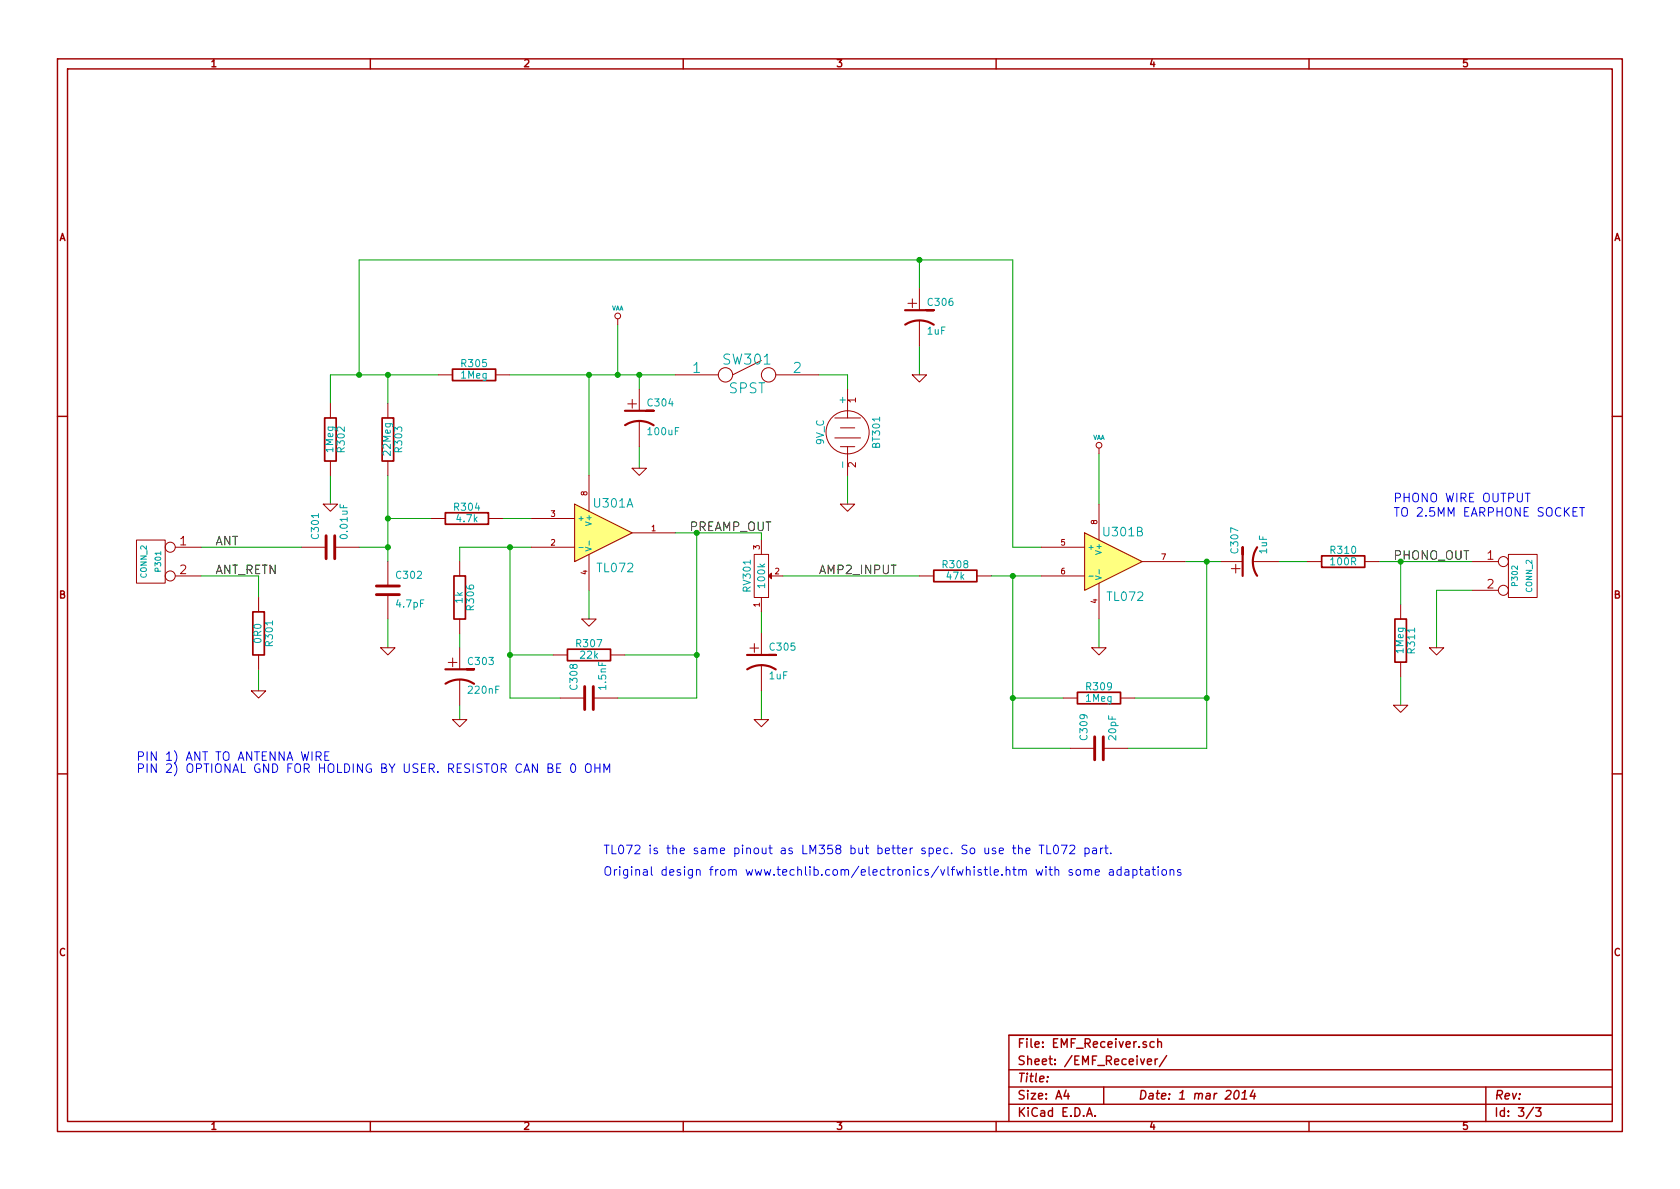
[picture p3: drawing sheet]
<svg xmlns="http://www.w3.org/2000/svg" width="297mm" height="210mm" viewBox="0 0 297 210" stroke-linecap="round" stroke-linejoin="round" font-family="sans-serif">
<g fill="none" stroke="#a00000" stroke-width=".25">
<path d="M10.2 10.4h276.6v189.7h-276.6zM11.9 12.2h273.2v186.1h-273.2zM65.5 10.4v1.8M120.8 10.4v1.8M176.1 10.4v1.8M231.4 10.4v1.8M10.2 73.6h1.7M285.1 73.6h1.7M10.2 136.8h1.7M285.1 136.8h1.7M65.5 198.3v1.8M120.8 198.3v1.8"/>
<path d="M176.1 198.3v1.8M178.4 189.2h106.7M178.4 195.3h106.7M178.4 192.2h106.7M185.2 190.4v.1M188.5 192.8l-.4 1h1M188.8 193.3v1.1M192.1 197.4l.5-1.5 .5 1.5M192.3 197h.7M193.6 197.3v.1M195.1 192.2v3.1M202.9 187.8l.7-.2-.1-.3-.4-.1-.2 .3v.7h.6"/>
<path d="M204.1 184.3a.48 .48 0 0 0-.7 0v.8l.2 .1 .5-.1M204.2 187.2v1.1M204.7 187.2l-.3 .1-.2 .2M204.7 184.3h.1a.36 .36 0 0 1 .6 .1v.8M204.7 183.7v1.5M206.3 186.7l-1.3 1.9M218.4 193l.4-.2a.88 .88 0 0 1-.3 1.6l-.3-.3a1.19 1.19 0 0 1 .2-1.1zM219.5 194.4h.9M219.7 193.3l.5-.5-.2 1.6M221.6 192.8l-.6 1h1M221.8 193.3l-.1 1.1M231.4 198.3v1.8"/>
<path d="M262.7 192.2v6.1M271.1 195.8l-1.3 2M271.5 195.9h1l-.5 .6 .4 .1v.7l-.2 .1-.7-.1M285.1 183.1h-106.7v15.2"/>
</g>
<g fill="none" stroke="#00f" stroke-width=".18">
<path d="M269.7 87.2h.8M279.3 89.8h.9M279.7 89.8v1.5M55.9 133.8l.7-.1 .2-.3-.1-.3-.2-.2h-.6v1.6M56.3 133.8l.5 .7M57.4 133.7h.5M58.2 132.9h-.8v1.6h.8M101 135.2l.3-.1a.86 .86 0 0 1 .5 .7 .86 .86 0 0 1-.4 .8 .81 .81 0 0 1-.4-1.4zM103.6 135.3a.5 .5 0 0 1 .6-.2 .5 .5 0 0 1 .3 .5v.8a.53 .53 0 0 1-.6 .2 .53 .53 0 0 1-.4-.5zM105.2 135.1v1.5M105.2 135.8h.9M106.1 135.1v1.5"/>
<path d="M106.8 136.6v-1.5l.5 1.1 .5-1.1v1.5M179 150h.6M179.2 149.4v1.4l.4 .2M180.1 150.1l.1-.1a.36 .36 0 0 1 .5 .2v.8M180.1 149.4v1.6M181.4 150.5l.7-.2-.1-.3h-.4l-.2 .2 .1 .7h.5M183.7 149.4h.9M184.1 149.4v1.6M185.1 149.4v1.6h.7M186.5 149.5l.1-.1a.86 .86 0 0 1 .6 .8 .86 .86 0 0 1-.4 .8 .82 .82 0 0 1-.6-.7 .82 .82 0 0 1 .3-.8zM187.7 149.4h1l-.7 1.6M189.2 149.6l.2-.2h.3l.3 .2v.3v.2l-.9 .9h.9"/>
<path d="M189.6 153.8h-.4l-.2 .2 .1 .2 .5 .2v.3h-.6M190.4 153.8h.4l.3 .3v.4l-.3 .3-.4-.1-.2-.2v-.4zM191.7 153.9l.1-.1a.36 .36 0 0 1 .6 .2v.8M191.7 153.8v1M191.8 150a.48 .48 0 0 1 .7 .1v.7l-.2 .2-.5-.1M191.8 150v1.5M192.4 154a.35 .35 0 0 1 .3-.2 .35 .35 0 0 1 .3 .2v.8M193.2 150h.6l.1 1M193.6 154.3l.8-.2-.1-.3h-.4l-.3 .2 .1 .7h.6M193.9 150.3l-.5 .1a.3 .3 0 0 0-.3 .3 .3 .3 0 0 0 .3 .3l.5-.1M194.6 150v1M195 150h-.3l-.1 .3"/>
<path d="M195.3 150h.6M195.5 149.4v1.4l.4 .2M196.2 153.8h.6v1M196.4 150.8v.2M196.8 154.1l-.5 .1a.3 .3 0 0 0-.2 .3 .3 .3 0 0 0 .2 .3l.5-.1M198.2 153.8a.48 .48 0 0 0-.6 .1v.8l.2 .1 .4-.1M198.2 153.3v1.5M198.9 153.8h.6l.1 1M199.6 154.1l-.5 .1a.3 .3 0 0 0-.3 .3 .3 .3 0 0 0 .3 .3l.5-.1M200.3 153.8a.48 .48 0 0 1 .7 .1v.8l-.3 .1-.4-.1M200.3 153.8v1.5M201.5 153.8h.6"/>
<path d="M201.7 153.3v1.3l.4 .2M202.5 153.8h.6l.1 1M203.2 154.1l-.5 .1a.3 .3 0 0 0-.2 .3 .3 .3 0 0 0 .2 .3l.5-.1M203.7 153.8h.6M203.9 153.3v1.3l.4 .2M204.8 153.3v.1M204.8 153.8v1M205.5 153.9l.2-.1 .5 .1v.8l-.3 .1-.4-.1zM206.9 153.9l.1-.1a.36 .36 0 0 1 .5 .2v.8M206.9 153.8v1M208.8 153.8h-.4l-.2 .2 .1 .2 .5 .2v.3h-.6"/>
</g>
<g fill="none" stroke="#00a000" stroke-width=".18">
<path d="M109.2 57.4v8.9M162.6 46v5M63.5 66.3v-20.3h115.6v50.8h5M68.6 66.3v5.1M77.5 66.3h-19.1v5.1M90.2 66.3h29.2M104.1 66.3v17.8M113 66.3v2.5M113 79v3.8M144.8 66.3h5.1v2.5M162.6 61.2v5.1M35.6 96.8h17.7"/>
<path d="M58.4 84.1v5M63.5 96.8h5.1M68.6 84.1v15.2M68.6 91.7h7.6M88.9 91.7h5.1M90.2 96.8v26.6h8.9M94 96.8h-12.7v2.5M119.4 94.2h15.2v1.3M123.2 94.2v29.2h-14M149.9 84.1v5M194.3 80.3v8.8M209.5 99.3h6.4"/>
<path d="M213.4 99.3v33h-14M226.1 99.3h5M243.8 99.3h16.5M247.6 99.3v7.6M35.6 101.8h10.1v3.9M45.7 118.4v3.8M68.6 109.5v5M81.3 112v2.5M90.2 115.8h7.6M104.1 104.4v5.1M110.5 115.8h12.7M134.6 108.2v3.8"/>
<path d="M138.4 101.8h24.2M175.3 101.8h8.8M179.1 101.8v30.5h10.1M194.3 109.5v5M247.6 119.6v5.1M260.3 104.4h-6.3v10.1M81.3 124.7v2.5M134.6 122.2v5M179.1 123.4h8.9M200.7 123.4h12.7"/>
</g>
<g fill="#00a000" stroke="#00a000" stroke-width=".25">
<circle cx="179.1" cy="123.4" r=".41"/>
<circle cx="123.2" cy="115.8" r=".41"/>
<circle cx="90.2" cy="115.8" r=".41"/>
<circle cx="109.2" cy="66.3" r=".41"/>
<circle cx="213.4" cy="99.3" r=".41"/>
<circle cx="162.6" cy="46" r=".41"/>
<circle cx="68.6" cy="96.8" r=".41"/>
<circle cx="90.2" cy="96.8" r=".41"/>
<circle cx="68.6" cy="66.3" r=".41"/>
<circle cx="104.1" cy="66.3" r=".41"/>
<circle cx="68.6" cy="91.7" r=".41"/>
<circle cx="63.5" cy="66.3" r=".41"/>
<circle cx="113" cy="66.3" r=".41"/>
<circle cx="179.1" cy="101.8" r=".41"/>
<circle cx="213.4" cy="123.4" r=".41"/>
</g>
<path d="M57.7 94.7v4.1M59.2 94.7v4.1M66.5 105.2h4.1M66.5 103.6h4.1M103.4 121.4v4.1M104.9 121.4v4.1M193.5 130.3v4.1M195.1 130.3v4.1" fill="none" stroke="#a00000" stroke-width=".51"/>
<g fill="none" stroke="#a00000" stroke-width=".18">
<path d="M109.2 56.4v1M162.6 51v3.9M162.6 56.6v4.6M58.4 71.4v2.5M68.6 71.4v2.5M77.5 66.3h2.5M87.6 66.3h2.6M113 68.8v3.8M113 74.4v4.6M119.4 66.3h7.6M134.6 63.7l-5.1 2.6M137.2 66.3h7.6"/>
<path d="M147.6 73.9h4.5M147.6 77.4h4.5M148.6 75.7h2.5M148.6 79h2.5M149.9 68.8v5.1M149.9 79v5.1M161.3 66.3h2.5l-1.2 1.3zM194.3 79.2v1.1M24.1 95.5h5.1v7.6h-5.1zM31 96.8h4.6M53.3 96.8h4.4M57.1 89.1h2.6l-1.3 1.3z"/>
<path d="M58.4 81.5v2.6M59.2 96.8h4.3M68.6 81.5v2.6M68.6 99.3v4.3M76.2 91.7h2.5M81.3 99.3v2.5M86.4 91.7h2.5M94 96.8h7.6M94 91.7h7.6M101.6 89.1l10.2 5.1-10.2 5.1zM104.1 84.1v6.3M104.1 98v6.4"/>
<path d="M111.8 82.8h2.5l-1.3 1.3zM111.8 94.2h7.6M133.3 98h2.6v7.7h-2.6zM134.6 95.5v2.5M148.6 89.1h2.5l-1.2 1.3zM184.1 96.8h7.7M191.8 94.2l10.1 5.1-10.1 5.1zM194.3 89.1v6.4M201.9 99.3h7.6M215.9 99.3h3.8M221.5 99.3h4.6M231.1 99.3h2.6"/>
<path d="M241.3 99.3h2.5M260.3 99.3h4.6M266.7 98h5.1v7.7h-5.1zM31 101.8h4.6M45.7 105.7v2.5M45.7 115.8v2.6M67.3 114.5h2.5l-1.2 1.3zM68.6 105.2v4.3M81.3 109.5v2.5M81.3 114.5v3.9M97.8 115.8h2.5M102.9 109.5h2.5l-1.3 1.2z"/>
<path d="M107.9 115.8h2.6M134.6 105.7v2.5M134.6 112v3.8M134.6 117.6v4.6M136.4 101.8h2M162.6 101.8h2.5M172.7 101.8h2.6M184.1 101.8h7.7M193 114.5h2.6l-1.3 1.3zM194.3 103.1v6.4M247.6 106.9v2.6M247.6 117.1v2.5"/>
<path d="M252.7 114.5h2.6l-1.3 1.3zM260.3 104.4h4.6M44.4 122.2h2.6l-1.3 1.2zM80 127.2h2.5l-1.2 1.3zM81.3 120.1v4.6M99.1 123.4h4.3M104.9 123.4h4.3M133.3 127.2h2.6l-1.3 1.3zM188 123.4h2.5M189.2 132.3h4.3M195.1 132.3h4.3M198.1 123.4h2.6"/>
<path d="M246.4 124.7h2.5l-1.3 1.3z"/>
<circle cx="109.2" cy="55.9" r=".51"/>
<circle cx="128.3" cy="66.3" r="1.27"/>
<circle cx="135.9" cy="66.3" r="1.27"/>
<circle cx="149.9" cy="76.4" r="3.8"/>
<circle cx="194.3" cy="78.7" r=".51"/>
<circle cx="30.1" cy="96.8" r=".89"/>
<circle cx="265.8" cy="99.3" r=".89"/>
<circle cx="30.1" cy="101.8" r=".89"/>
<circle cx="265.8" cy="104.4" r=".89"/>
</g>
<path d="M57.4 73.9h2v7.6h-2zM67.6 73.9h2v7.6h-2zM80 65.3h7.6v2h-7.6zM78.7 90.7h7.7v2h-7.7zM233.7 98.3h7.6v2h-7.6zM44.7 108.2h2v7.6h-2zM80.3 101.8h2v7.7h-2zM100.3 114.8h7.6v2h-7.6zM165.1 100.8h7.6v2.1h-7.6zM246.6 109.5h2.1v7.6h-2.1zM190.5 122.4h7.6v2.1h-7.6z" fill="none" stroke="#a00000" stroke-width=".3"/>
<path d="M160 54.9h5.1h-1.3M160 57.4a4.6 4.6 0 0 1 5.1 0M110.5 72.6h5.1h-1.3M110.5 75.2a4.6 4.6 0 0 1 5.1 0M219.7 98v-1.2v5M222.3 96.8a4.6 4.6 0 0 0 0 5M78.7 118.4h5.1h-1.3M132.1 115.8h5.1h-1.3M132.1 118.4a4.6 4.6 0 0 1 5.1 0M78.8 120.9a4.6 4.6 0 0 1 5 0" fill="none" stroke="#a00000" stroke-width=".38"/>
<g fill="#ffff80" stroke="#ffff80" stroke-width=".25">
<path d="M191.8 94.2l10.1 5.1-10.1 5.1z"/>
<path d="M101.6 89.1l10.2 5.1-10.2 5.1z"/>
</g>
<path d="M102.4 96.8h.7M103.5 96.8l1 .3-1 .3M104.2 95.7v.7M192.5 101.9h.8M193.7 101.8l1 .4-1 .3M194.3 100.7v.8" fill="none" stroke="#00a0a0" stroke-width=".18"/>
<path d="M136.4 101.3v1.1l-.5-.6z" fill="#a00000" stroke="#a00000" stroke-width=".18"/>
<g font-size="2.8" fill="#a00000">
<text x="160.5" y="54.6">+</text>
<text x="110.9" y="72.4">+</text>
<text x="219.5" y="101.4" transform="rotate(-90 219.5 101.4)">+</text>
<text x="79.2" y="118.1">+</text>
<text x="132.5" y="115.6">+</text>
</g>
<g font-size="2.5" fill="#00a0a0">
<text x="128" y="64.6">SW301</text>
<text x="122.5" y="66">1</text>
<text x="128.9" y="69.6">SPST</text>
<text x="140.3" y="66">2</text>
</g>
<g font-size="2.1" fill="#00a0a0">
<text x="105.1" y="89.8">U301A</text>
<text x="195.2" y="94.9">U301B</text>
<text x="105.7" y="101.3">TL072</text>
<text x="195.9" y="106.3">TL072</text>
</g>
<g font-size="2.1" fill="#00f">
<text x="246.4" y="88.9">PHONO WIRE OUTPUT</text>
<text x="246.4" y="91.4">TO 2.5MM EARPHONE SOCKET</text>
<text x="24.1" y="134.6">PIN 1) ANT TO ANTENNA WIRE</text>
<text x="24.1" y="136.7">PIN 2) OPTIONAL GND FOR HOLDING BY USER. RESISTOR CAN BE 0 OHM</text>
<text x="106.7" y="154.9">Original design from www.techlib.com/electronics/vlfwhistle.htm with some adaptations</text>
<text x="106.7" y="151.1">TL072 is the same pinout as LM358 but better spec. So use the TL072 part.</text>
</g>
<g font-size="2.1">
<text x="121.9" y="94">PREAMP_OUT</text>
<text x="38.1" y="101.6">ANT_RETN</text>
<text x="38.1" y="96.5">ANT</text>
<text x="144.8" y="101.6">AMP2_INPUT</text>
<text x="246.4" y="99.1">PHONO_OUT</text>
</g>
<g font-size="2.1" fill="#a00000">
<text x="31.8" y="96.5">1</text>
<text x="31.8" y="101.6">2</text>
<text x="262.9" y="99.1">1</text>
<text x="262.9" y="104.1">2</text>
<text x="179.9" y="185.4">File: EMF_Receiver.sch</text>
<text x="179.9" y="191.5">Title:</text>
<text x="179.9" y="188.4">Sheet: /EMF_Receiver/</text>
<text x="179.9" y="197.6">KiCad E.D.A.</text>
<text x="179.9" y="194.5">Size: A4</text>
<text x="201.2" y="194.5">Date: 1 mar 2014</text>
<text x="264.2" y="194.5">Rev:</text>
<text x="264.2" y="197.6">Id: 3/3</text>
</g>
<g font-size="1.8" fill="#a00000">
<text x="37.3" y="11.9">1</text>
<text x="92.7" y="11.9">2</text>
<text x="148" y="11.9">3</text>
<text x="203.3" y="11.9">4</text>
<text x="258.6" y="11.9">5</text>
<text x="10.4" y="42.7">A</text>
<text x="285.3" y="42.7">A</text>
<text x="151.4" y="71.2" transform="rotate(-90 151.4 71.2)">1</text>
<text x="151.4" y="82.6" transform="rotate(-90 151.4 82.6)">2</text>
<text x="10.4" y="105.9">B</text>
<text x="285.3" y="105.9">B</text>
<text x="10.4" y="169.1">C</text>
<text x="285.3" y="169.1">C</text>
<text x="37.3" y="199.8">1</text>
<text x="92.7" y="199.8">2</text>
<text x="148" y="199.8">3</text>
<text x="203.3" y="199.8">4</text>
<text x="258.6" y="199.8">5</text>
</g>
<g font-size="1.8" fill="#00a0a0">
<text x="164" y="59.2">1uF</text>
<text x="164.2" y="54.1">C306</text>
<text x="81.7" y="65">R305</text>
<text x="81.5" y="67">1Meg</text>
<text x="114.7" y="71.9">C304</text>
<text x="149.6" y="71.2" transform="rotate(-90 149.6 71.2)">+</text>
<text x="114.7" y="77">100uF</text>
<text x="59" y="80" transform="rotate(-90 59 80)">1Meg</text>
<text x="61" y="79.8" transform="rotate(-90 61 79.8)">R302</text>
<text x="69.1" y="80.4" transform="rotate(-90 69.1 80.4)">22Meg</text>
<text x="71.2" y="79.8" transform="rotate(-90 71.2 79.8)">R303</text>
<text x="145.7" y="78.7" transform="rotate(-90 145.7 78.7)">9V_C</text>
<text x="149.6" y="82.4" transform="rotate(-90 149.6 82.4)">-</text>
<text x="155.7" y="79.1" transform="rotate(-90 155.7 79.1)">BT301</text>
<text x="56.4" y="95.1" transform="rotate(-90 56.4 95.1)">C301</text>
<text x="61.5" y="95" transform="rotate(-90 61.5 95)">0.01uF</text>
<text x="80.4" y="90.4">R304</text>
<text x="80.8" y="92.4">4.7k</text>
<text x="166.8" y="100.5">R308</text>
<text x="219" y="97.7" transform="rotate(-90 219 97.7)">C307</text>
<text x="224.1" y="97.9" transform="rotate(-90 224.1 97.9)">1uF</text>
<text x="235.4" y="98">R310</text>
<text x="235.4" y="100">100R</text>
<text x="70.2" y="107.5">4.7pF</text>
<text x="70.2" y="102.4">C302</text>
<text x="81.8" y="106.6" transform="rotate(-90 81.8 106.6)">1k</text>
<text x="83.9" y="107.8" transform="rotate(-90 83.9 107.8)">R306</text>
<text x="132.8" y="104.5" transform="rotate(-90 132.8 104.5)">RV301</text>
<text x="135.3" y="103.8" transform="rotate(-90 135.3 103.8)">100k</text>
<text x="167.4" y="102.6">47k</text>
<text x="46.3" y="113.6" transform="rotate(-90 46.3 113.6)">0R0</text>
<text x="48.3" y="114.1" transform="rotate(-90 48.3 114.1)">R301</text>
<text x="82.9" y="117.6">C303</text>
<text x="102" y="114.5">R307</text>
<text x="102.7" y="116.5">22k</text>
<text x="136.2" y="115.1">C305</text>
<text x="248.2" y="115.5" transform="rotate(-90 248.2 115.5)">1Meg</text>
<text x="250.2" y="115.4" transform="rotate(-90 250.2 115.4)">R311</text>
<text x="83" y="122.7">220nF</text>
<text x="102.2" y="121.8" transform="rotate(-90 102.2 121.8)">C308</text>
<text x="107.2" y="121.8" transform="rotate(-90 107.2 121.8)">1.5nF</text>
<text x="136" y="120.2">1uF</text>
<text x="192" y="124.1">1Meg</text>
<text x="192.2" y="122.1">R309</text>
<text x="192.3" y="130.7" transform="rotate(-90 192.3 130.7)">C309</text>
<text x="197.4" y="130.8" transform="rotate(-90 197.4 130.8)">20pF</text>
</g>
<g font-size="1.4" fill="#a00000">
<text x="103.9" y="87.6" transform="rotate(-90 103.9 87.6)">8</text>
<text x="97.4" y="91.4">3</text>
<text x="115.2" y="94">1</text>
<text x="194.1" y="92.7" transform="rotate(-90 194.1 92.7)">8</text>
<text x="97.4" y="96.5">2</text>
<text x="103.9" y="101.6" transform="rotate(-90 103.9 101.6)">4</text>
<text x="134.4" y="97.1" transform="rotate(-90 134.4 97.1)">3</text>
<text x="137" y="101.6">2</text>
<text x="187.6" y="96.5">5</text>
<text x="187.6" y="101.6">6</text>
<text x="205.4" y="99.1">7</text>
<text x="134.4" y="107.3" transform="rotate(-90 134.4 107.3)">1</text>
<text x="194.1" y="106.7" transform="rotate(-90 194.1 106.7)">4</text>
</g>
<g font-size="1.4" fill="#00a0a0">
<text x="102.1" y="92.2">+</text>
<text x="104.6" y="92.7" transform="rotate(-90 104.6 92.7)">V+</text>
<text x="28.5" y="101" transform="rotate(-90 28.5 101)">P301</text>
<text x="192.3" y="97.3">+</text>
<text x="194.8" y="97.8" transform="rotate(-90 194.8 97.8)">V+</text>
<text x="26" y="102.2" transform="rotate(-90 26 102.2)">CONN_2</text>
<text x="268.4" y="103.5" transform="rotate(-90 268.4 103.5)">P302</text>
<text x="270.9" y="104.7" transform="rotate(-90 270.9 104.7)">CONN_2</text>
</g>
<g font-size="1.1" fill="#00a0a0">
<text x="108.1" y="54.9">VAA</text>
<text x="193.2" y="77.8">VAA</text>
</g>
</svg>
